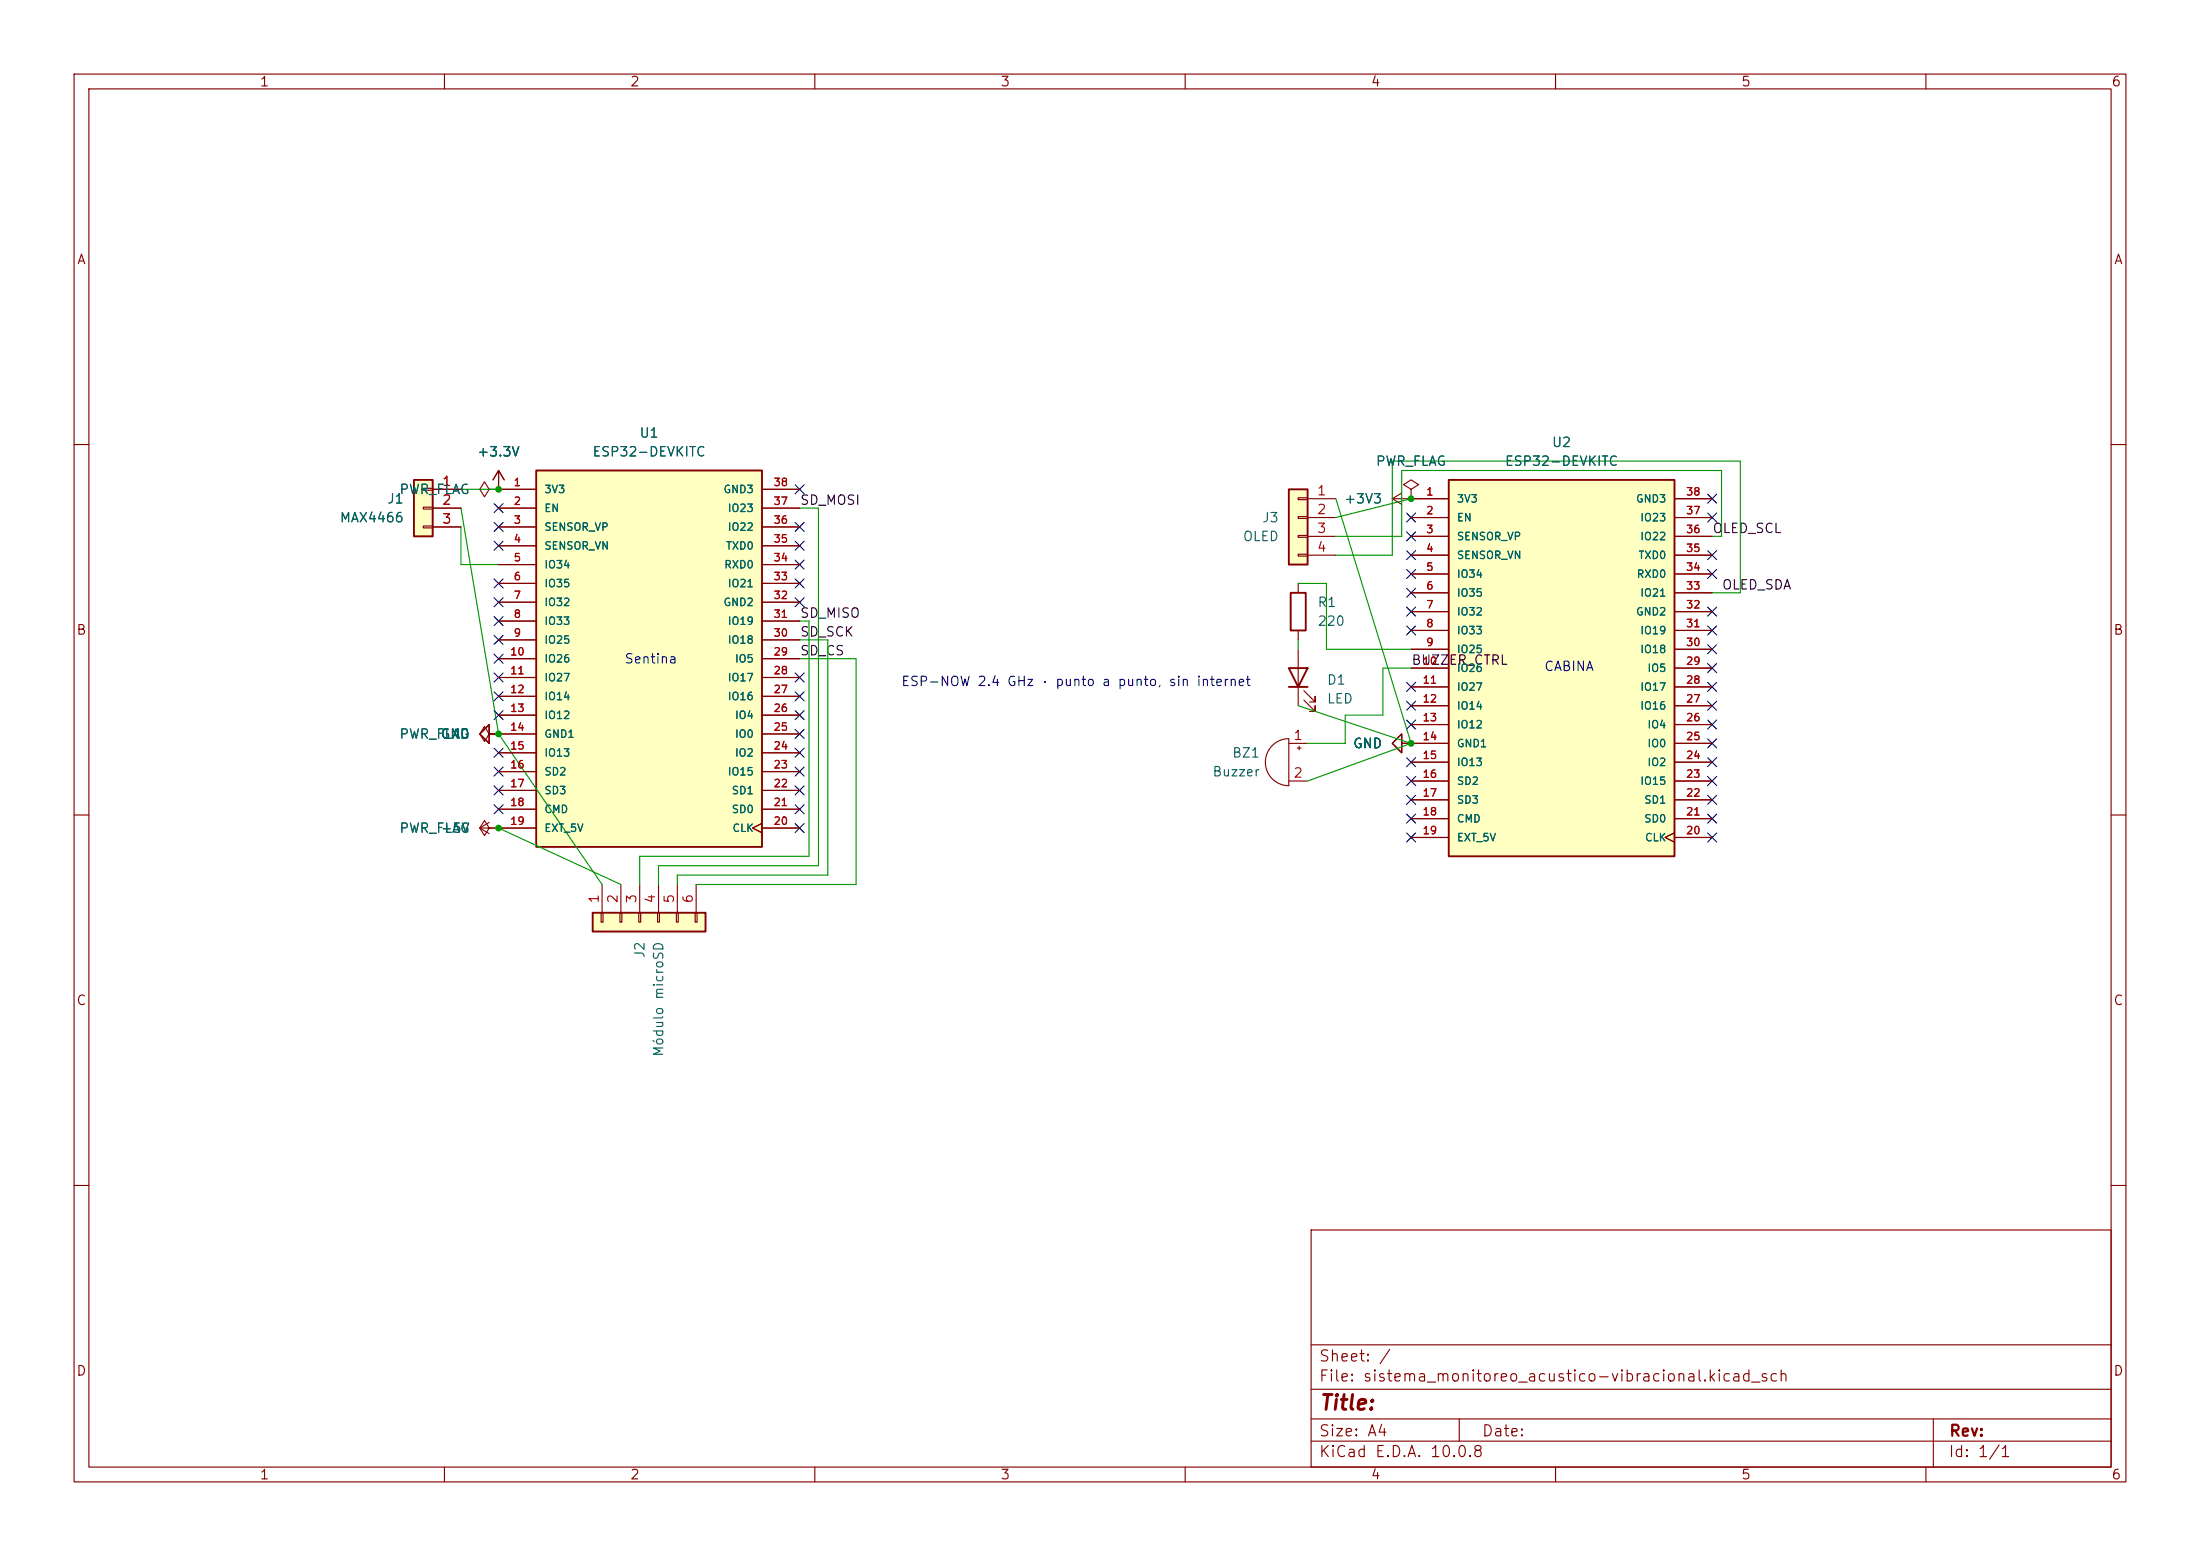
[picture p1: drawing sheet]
<svg xmlns="http://www.w3.org/2000/svg" width="297mm" height="210mm" viewBox="0 0 297 210" stroke-linecap="round" stroke-linejoin="round" font-family="sans-serif">
<g fill="none" stroke="#840000" stroke-width=".15">
<path d="M10 10h277v190h-277zM12 12h273v186h-273zM60 10v2M110 10v2M160 10v2M210 10v2M260 10v2M10 60h2M188 67.3l1.2 .8M188 67.3h2.5M189.2 66.5l-1.2 .8M190.5 67.3h.1"/>
<path d="M285 60h2M66 99.1l-.6-1.1-.6 1.1 .6 1 .6-1h1.3M67.3 99.1h.1M10 110h2M64.8 111.8l1.2 .7M64.8 111.8h2.5M66 111.8l-.6-1.1-.6 1.1 .6 1 .6-1h1.3M66 111l-1.2 .8M67.3 111.8h.1M171.7 100.6a3.2 3.2 0 0 1 2.3-.9v6.3a3.2 3.2 0 0 1-2.9-1.9 3.2 3.2 0 0 1 .6-3.5zM174 100.3h2.5M174 105.4h2.5"/>
<path d="M175.1 101h.5M175.4 100.7v.5M189.2 100.3v-1.2l-1.2 1.2 1.2 1.3v-1.3h1.3M190.5 100.3h.1M285 110h2M10 160h2M177 166h108v32h-108zM285 160h2M60 198v2M110 198v2M160 198v2M177 194.5h108"/>
<path d="M177 191.5h108M177 187.5h108M177 181.5h108M197 191.5v3M210 198v2M260 198v2M261 191.5v6.5"/>
</g>
<path d="M55.9 64.8h2.5v7.6h-2.5z" fill="#ffffc2"/>
<path d="M55.9 64.8h2.5v7.6h-2.5z" fill="none" stroke="#840000" stroke-width=".25"/>
<g fill="none" stroke="#840000" stroke-width=".15">
<path d="M57.1 65.9h1.3v.3h-1.3zM57.1 68.5h1.3v.2h-1.3zM57.1 71h1.3v.2h-1.3zM58.4 66h3.8M58.4 68.6h3.8M58.4 71.1h3.8M66 66l-.6-1-.6 1 .6 1.1 .6-1.1h1.3M67.3 66h.1M67.3 63.5l-.8 1.3M67.3 63.5l.8 1.3M67.3 63.5v2.5M66 99.1v-1.3l-1.2 1.3 1.2 1.2v-1.2h1.3"/>
<path d="M67.3 99.1h.1"/>
</g>
<path d="M195.6 64.8h30.5v50.8h-30.5z" fill="#ffffc2"/>
<path d="M195.6 64.8h30.5v50.8h-30.5z" fill="none" stroke="#840000" stroke-width=".25"/>
<g fill="none" stroke="#840000" stroke-width=".15">
<path d="M190.5 67.3h5.1M190.5 69.9h5.1M190.5 72.4h5.1M190.5 74.9h5.1M190.5 77.5h5.1M226.1 67.3h5M226.1 69.9h5M226.1 72.4h5M226.1 74.9h5M226.1 77.5h5M190.5 80h5.1M190.5 82.6h5.1"/>
<path d="M190.5 85.1h5.1M190.5 87.6h5.1M190.5 90.2h5.1M190.5 92.7h5.1M190.5 95.3h5.1M190.5 97.8h5.1M226.1 80h5M226.1 82.6h5M226.1 85.1h5M226.1 87.6h5M226.1 90.2h5M226.1 92.7h5"/>
<path d="M226.1 95.3h5M226.1 97.8h5M190.5 100.3h5.1M190.5 102.9h5.1M190.5 105.4h5.1M190.5 108h5.1M190.5 110.5h5.1M190.5 113h5.1M226.1 112.4l-1.3 .6 1.3 .7M226.1 100.3h5M226.1 102.9h5M226.1 105.4h5"/>
<path d="M226.1 108h5M226.1 110.5h5M226.1 113h5"/>
</g>
<path d="M174 66h2.5v10.2h-2.5z" fill="#ffffc2"/>
<path d="M174 66h2.5v10.2h-2.5z" fill="none" stroke="#840000" stroke-width=".25"/>
<path d="M175.3 67.2h1.2v.2h-1.2zM175.3 69.7h1.2v.3h-1.2zM175.3 72.3h1.2v.2h-1.2zM175.3 74.8h1.2v.3h-1.2zM176.5 67.3h3.8M176.5 69.9h3.8M176.5 72.4h3.8M176.5 74.9h3.8" fill="none" stroke="#840000" stroke-width=".15"/>
<path d="M72.4 63.5h30.5v50.8h-30.5z" fill="#ffffc2"/>
<path d="M72.4 63.5h30.5v50.8h-30.5z" fill="none" stroke="#840000" stroke-width=".25"/>
<g fill="none" stroke="#840000" stroke-width=".15">
<path d="M67.3 66h5.1M67.3 68.6h5.1M67.3 71.1h5.1M67.3 73.7h5.1M67.3 76.2h5.1M67.3 78.7h5.1M102.9 66h5M102.9 68.6h5M102.9 71.1h5M102.9 73.7h5M102.9 76.2h5M102.9 78.7h5"/>
<path d="M67.3 81.3h5.1M67.3 83.8h5.1M67.3 86.4h5.1M67.3 88.9h5.1M67.3 91.4h5.1M67.3 94h5.1M67.3 96.5h5.1M67.3 99.1h5.1M102.9 81.3h5M102.9 83.8h5M102.9 86.4h5M102.9 88.9h5"/>
<path d="M102.9 91.4h5M102.9 94h5M102.9 96.5h5M102.9 99.1h5M67.3 101.6h5.1M67.3 104.1h5.1M67.3 106.7h5.1M67.3 109.2h5.1M67.3 111.8h5.1M102.9 111.1l-1.3 .7 1.3 .6M102.9 101.6h5M102.9 104.1h5"/>
<path d="M102.9 106.7h5M102.9 109.2h5M102.9 111.8h5"/>
</g>
<path d="M80 123.2h15.2v2.5h-15.2z" fill="#ffffc2"/>
<path d="M174 90.2h2.5l-1.2 2.5zM174 92.7h2.5M174.2 80h2.1v5.1h-2.1zM80 123.2h15.2v2.5h-15.2z" fill="none" stroke="#840000" stroke-width=".25"/>
<g fill="none" stroke="#840000" stroke-width=".15">
<path d="M58.4 66h3.8M58.4 68.6h3.8M58.4 71.1h3.8M67.3 66h.1M67.3 66h5.1M67.3 68.6h5.1M67.3 71.1h5.1M67.3 73.7h5.1M67.3 76.2h5.1M67.3 78.7h5.1M102.9 66h5M102.9 68.6h5"/>
<path d="M102.9 71.1h5M102.9 73.7h5M102.9 76.2h5M102.9 78.7h5M175.3 78.7v1.3M190.5 66l1-.6-1-.6-1 .6 1 .6v1.3M190.5 67.3h.1M190.5 67.3h5.1M190.5 69.9h5.1M190.5 72.4h5.1M190.5 74.9h5.1M190.5 77.5h5.1"/>
<path d="M226.1 67.3h5M226.1 69.9h5M226.1 72.4h5M226.1 74.9h5M226.1 77.5h5M67.3 99.1h.1M67.3 81.3h5.1M67.3 83.8h5.1M67.3 86.4h5.1M67.3 88.9h5.1M67.3 91.4h5.1M67.3 94h5.1"/>
<path d="M67.3 96.5h5.1M67.3 99.1h5.1M102.9 81.3h5M102.9 83.8h5M102.9 86.4h5M102.9 88.9h5M102.9 91.4h5M102.9 94h5M102.9 96.5h5M102.9 99.1h5M175.3 85.1v1.3M175.3 87.6v7.7"/>
<path d="M176 94.5l1.5 1.5v-.7v.7h-.7M176 93.2l1.5 1.5v-.7v.7h-.7M190.5 80h5.1M190.5 82.6h5.1M190.5 85.1h5.1M190.5 87.6h5.1M190.5 90.2h5.1M190.5 92.7h5.1M190.5 95.3h5.1M190.5 97.8h5.1M226.1 80h5M226.1 82.6h5"/>
<path d="M226.1 85.1h5M226.1 87.6h5M226.1 90.2h5M226.1 92.7h5M226.1 95.3h5M226.1 97.8h5M67.3 111.8h.1M67.3 101.6h5.1M67.3 104.1h5.1M67.3 106.7h5.1M67.3 109.2h5.1M67.3 111.8h5.1"/>
<path d="M81.3 119.4v3.8M83.8 119.4v3.8M86.4 119.4v3.8M88.9 119.4v3.8M91.4 119.4v3.8M94 119.4v3.8M102.9 111.1l-1.3 .7 1.3 .6M102.9 101.6h5M102.9 104.1h5M102.9 106.7h5M102.9 109.2h5M102.9 111.8h5"/>
<path d="M190.5 100.3h.1M190.5 100.3h5.1M190.5 102.9h5.1M190.5 105.4h5.1M190.5 108h5.1M190.5 110.5h5.1M190.5 113h5.1M226.1 112.4l-1.3 .6 1.3 .7M226.1 100.3h5M226.1 102.9h5M226.1 105.4h5M226.1 108h5"/>
<path d="M226.1 110.5h5M226.1 113h5M81.2 123.2h.2v1.3h-.2zM83.7 123.2h.2v1.3h-.2zM86.2 123.2h.3v1.3h-.3zM88.8 123.2h.2v1.3h-.2zM91.3 123.2h.3v1.3h-.3zM93.9 123.2h.2v1.3h-.2z"/>
</g>
<g fill="none" stroke="#009600" stroke-width=".15">
<path d="M62.2 66h5.1M62.2 68.6l5.1 30.5 14 20.3M62.2 71.1v5.1h5.1M107.9 68.6h2.6v48.2h-21.6v2.6M175.3 78.7h3.8v8.9h11.4M180.3 72.4h8.9v-8.9h43.2v8.9h-1.3M180.3 74.9h7.7v-12.7h46.9v17.8h-3.8M180.3 67.3l10.2 33M190.5 67.3l-10.2 2.6M107.9 83.8h1.3v31.8h-22.8v3.8M107.9 86.4h3.9v31.7h-20.4v1.3M107.9 88.9h7.7v30.5h-21.6"/>
<path d="M175.3 86.4v1.2M175.3 95.3l15.2 5M190.5 90.2h-3.8v6.3h-5.1v3.8h-5.1M67.3 111.8l16.5 7.6M190.5 100.3l-14 5.1"/>
</g>
<g fill="none" stroke="#000084" stroke-width=".15">
<path d="M66.7 68l1.2 1.2M66.7 70.5l1.2 1.2M66.7 78.1l1.2 1.2M66.7 73.1l1.2 1.2M67.9 68l-1.2 1.2M67.9 70.5l-1.2 1.2M67.9 78.1l-1.2 1.2M67.9 73.1l-1.2 1.2M107.3 73.1l1.3 1.2M107.3 70.5l1.3 1.2M107.3 65.4l1.3 1.2M107.3 78.1l1.3 1.2"/>
<path d="M107.3 75.6l1.3 1.2M108.6 73.1l-1.3 1.2M108.6 70.5l-1.3 1.2M108.6 65.4l-1.3 1.2M108.6 78.1l-1.3 1.2M108.6 75.6l-1.3 1.2M189.9 76.9l1.2 1.2M189.9 74.3l1.2 1.2M189.9 71.8l1.2 1.2M189.9 69.2l1.2 1.3M189.9 79.4l1.2 1.2M191.1 76.9l-1.2 1.2"/>
<path d="M191.1 74.3l-1.2 1.2M191.1 71.8l-1.2 1.2M191.1 69.2l-1.2 1.3M191.1 79.4l-1.2 1.2M230.5 76.9l1.2 1.2M230.5 74.3l1.2 1.2M230.5 66.7l1.2 1.2M230.5 69.2l1.2 1.3M231.7 76.9l-1.2 1.2M231.7 74.3l-1.2 1.2M231.7 66.7l-1.2 1.2M231.7 69.2l-1.2 1.3"/>
<path d="M66.7 93.4l1.2 1.2M66.7 85.8l1.2 1.2M66.7 90.8l1.2 1.2M66.7 88.3l1.2 1.2M66.7 83.2l1.2 1.2M66.7 80.7l1.2 1.2M66.7 95.9l1.2 1.2M67.9 93.4l-1.2 1.2M67.9 85.8l-1.2 1.2M67.9 90.8l-1.2 1.2M67.9 88.3l-1.2 1.2M67.9 83.2l-1.2 1.2"/>
<path d="M67.9 80.7l-1.2 1.2M67.9 95.9l-1.2 1.2M107.3 90.8l1.3 1.2M107.3 93.4l1.3 1.2M107.3 98.5l1.3 1.2M107.3 95.9l1.3 1.2M107.3 80.7l1.3 1.2M108.6 90.8l-1.3 1.2M108.6 93.4l-1.3 1.2M108.6 98.5l-1.3 1.2M108.6 95.9l-1.3 1.2M108.6 80.7l-1.3 1.2"/>
<path d="M189.9 84.5l1.2 1.2M189.9 94.6l1.2 1.3M189.9 92.1l1.2 1.2M189.9 97.2l1.2 1.2M189.9 81.9l1.2 1.3M191.1 84.5l-1.2 1.2M191.1 94.6l-1.2 1.3M191.1 92.1l-1.2 1.2M191.1 97.2l-1.2 1.2M191.1 81.9l-1.2 1.3M230.5 92.1l1.2 1.2M230.5 94.6l1.2 1.3"/>
<path d="M230.5 97.2l1.2 1.2M230.5 89.6l1.2 1.2M230.5 99.7l1.2 1.2M230.5 81.9l1.2 1.3M230.5 84.5l1.2 1.2M230.5 87l1.2 1.2M231.7 92.1l-1.2 1.2M231.7 94.6l-1.2 1.3M231.7 97.2l-1.2 1.2M231.7 89.6l-1.2 1.2M231.7 99.7l-1.2 1.2M231.7 81.9l-1.2 1.3"/>
<path d="M231.7 84.5l-1.2 1.2M231.7 87l-1.2 1.2M66.7 106.1l1.2 1.2M66.7 108.6l1.2 1.2M66.7 101l1.2 1.2M66.7 103.5l1.2 1.2M67.9 106.1l-1.2 1.2M67.9 108.6l-1.2 1.2M67.9 101l-1.2 1.2M67.9 103.5l-1.2 1.2M107.3 103.5l1.3 1.2M107.3 101l1.3 1.2"/>
<path d="M107.3 111.2l1.3 1.2M107.3 108.6l1.3 1.2M107.3 106.1l1.3 1.2M108.6 103.5l-1.3 1.2M108.6 101l-1.3 1.2M108.6 111.2l-1.3 1.2M108.6 108.6l-1.3 1.2M108.6 106.1l-1.3 1.2M189.9 104.8l1.2 1.2M189.9 109.9l1.2 1.2M189.9 107.3l1.2 1.3M189.9 112.4l1.2 1.2"/>
<path d="M189.9 102.3l1.2 1.2M191.1 104.8l-1.2 1.2M191.1 109.9l-1.2 1.2M191.1 107.3l-1.2 1.3M191.1 112.4l-1.2 1.2M191.1 102.3l-1.2 1.2M230.5 112.4l1.2 1.2M230.5 104.8l1.2 1.2M230.5 109.9l1.2 1.2M230.5 107.3l1.2 1.3M230.5 102.3l1.2 1.2M231.7 112.4l-1.2 1.2"/>
<path d="M231.7 104.8l-1.2 1.2M231.7 109.9l-1.2 1.2M231.7 107.3l-1.2 1.3M231.7 102.3l-1.2 1.2"/>
</g>
<g fill="#009600">
<circle cx="67.3" cy="99.1" r=".46"/>
<circle cx="67.3" cy="66" r=".46"/>
<circle cx="67.3" cy="111.8" r=".46"/>
<circle cx="190.5" cy="100.3" r=".46"/>
<circle cx="190.5" cy="67.3" r=".46"/>
</g>
<text font-size="2" fill="#840000" x="178" y="190.8">Title:</text>
<g font-size="1.5" fill="#840000">
<text x="178" y="184.1">Sheet: /</text>
<text x="178" y="186.8">File: sistema_monitoreo_acustico-vibracional.kicad_sch</text>
<text x="178" y="197">KiCad E.D.A. 10.0.8</text>
<text x="178" y="194.2">Size: A4</text>
<text x="200" y="194.2">Date:</text>
<text x="263" y="197">Id: 1/1</text>
<text x="263" y="194.2">Rev:</text>
</g>
<g font-size="1.3" fill="#840000">
<text x="35" y="12">1</text>
<text x="85" y="12">2</text>
<text x="135" y="12">3</text>
<text x="185" y="12">4</text>
<text x="235" y="12">5</text>
<text x="285" y="12">6</text>
<text x="10.3" y="36">A</text>
<text x="285.3" y="36">A</text>
<text x="10.2" y="86">B</text>
<text x="285.2" y="86">B</text>
<text x="10.2" y="136">C</text>
<text x="285.2" y="136">C</text>
<text x="10.2" y="186">D</text>
<text x="285.2" y="186">D</text>
<text x="35" y="200">1</text>
<text x="85" y="200">2</text>
<text x="135" y="200">3</text>
<text x="185" y="200">4</text>
<text x="235" y="200">5</text>
<text x="285" y="200">6</text>
</g>
<g font-size="1.3" fill="#006464">
<text x="86.2" y="59.4">U1</text>
<text x="64.3" y="61.9">+3.3V</text>
<text x="79.9" y="61.9">ESP32-DEVKITC</text>
<text x="185.7" y="63.2">PWR_FLAG</text>
<text x="203.1" y="63.2">ESP32-DEVKITC</text>
<text x="209.4" y="60.7">U2</text>
<text x="45.8" y="70.8">MAX4466</text>
<text x="52.2" y="68.3">J1</text>
<text x="53.8" y="67">PWR_FLAG</text>
<text x="170.3" y="70.8">J3</text>
<text x="181.4" y="68.3">+3V3</text>
<text x="167.7" y="73.4">OLED</text>
<text x="177.8" y="82.2">R1</text>
<text x="177.8" y="84.8">220</text>
<text x="179.1" y="92.7">D1</text>
<text x="179.1" y="95.3">LED</text>
<text x="53.8" y="100">PWR_FLAG</text>
<text x="59.4" y="100">GND</text>
<text x="182.6" y="101.3">GND</text>
<text x="163.6" y="105.1">Buzzer</text>
<text x="166.3" y="102.6">BZ1</text>
<text x="53.8" y="112.7">PWR_FLAG</text>
<text x="59.4" y="112.7">+5V</text>
<text x="87.3" y="129.4" transform="rotate(-90 87.3 129.4)">J2</text>
<text x="89.9" y="142.7" transform="rotate(-90 89.9 142.7)">Módulo microSD</text>
</g>
<g font-size="1.3" fill="#a90000">
<text x="59.6" y="65.9">1</text>
<text x="59.6" y="68.4">2</text>
<text x="59.6" y="71">3</text>
<text x="177.7" y="67.2">1</text>
<text x="177.7" y="69.7">2</text>
<text x="177.7" y="72.3">3</text>
<text x="177.7" y="74.8">4</text>
<text x="174.5" y="100.2">1</text>
<text x="174.5" y="105.3">2</text>
<text x="81.1" y="122" transform="rotate(-90 81.1 122)">1</text>
<text x="83.7" y="122" transform="rotate(-90 83.7 122)">2</text>
<text x="86.2" y="122" transform="rotate(-90 86.2 122)">3</text>
<text x="88.8" y="122" transform="rotate(-90 88.8 122)">4</text>
<text x="91.3" y="122" transform="rotate(-90 91.3 122)">5</text>
<text x="93.8" y="122" transform="rotate(-90 93.8 122)">6</text>
</g>
<g font-size="1.3" fill="#0f0f0f">
<text x="107.9" y="68.5">SD_MOSI</text>
<text x="231.1" y="72.3">OLED_SCL</text>
<text x="107.9" y="83.7">SD_MISO</text>
<text x="232.4" y="79.9">OLED_SDA</text>
<text x="107.9" y="86.2">SD_SCK</text>
<text x="107.9" y="88.8">SD_CS</text>
<text x="190.5" y="90">BUZZER_CTRL</text>
</g>
<g font-size="1.3" fill="#0000c2">
<text x="84.2" y="89.9">Sentina</text>
<text x="121.6" y="92.9">ESP-NOW 2.4 GHz · punto a punto, sin internet</text>
<text x="208.4" y="90.9">CABINA</text>
</g>
<g font-size="1" fill="#a90000">
<text x="69.3" y="65.9">1</text>
<text x="104.3" y="65.9">38</text>
<text x="69.3" y="68.4">2</text>
<text x="69.3" y="70.9">3</text>
<text x="104.3" y="70.9">36</text>
<text x="104.3" y="68.4">37</text>
<text x="192.5" y="67.1">1</text>
<text x="192.5" y="69.7">2</text>
<text x="227.5" y="69.7">37</text>
<text x="227.5" y="67.1">38</text>
<text x="69.3" y="73.5">4</text>
<text x="69.3" y="76">5</text>
<text x="104.3" y="76">34</text>
<text x="104.3" y="73.5">35</text>
<text x="192.5" y="72.2">3</text>
<text x="192.5" y="74.7">4</text>
<text x="192.5" y="77.3">5</text>
<text x="227.5" y="77.3">34</text>
<text x="227.5" y="74.7">35</text>
<text x="227.5" y="72.2">36</text>
<text x="69.3" y="78.6">6</text>
<text x="69.3" y="81.1">7</text>
<text x="69.3" y="83.6">8</text>
<text x="104.3" y="83.6">31</text>
<text x="104.3" y="81.1">32</text>
<text x="104.3" y="78.6">33</text>
<text x="192.5" y="79.8">6</text>
<text x="192.5" y="82.4">7</text>
<text x="227.5" y="82.4">32</text>
<text x="227.5" y="79.8">33</text>
<text x="68.8" y="88.7">10</text>
<text x="69.3" y="86.2">9</text>
<text x="104.3" y="88.7">29</text>
<text x="104.3" y="86.2">30</text>
<text x="192" y="90">10</text>
<text x="192.5" y="84.9">8</text>
<text x="192.5" y="87.4">9</text>
<text x="227.5" y="90">29</text>
<text x="227.5" y="87.4">30</text>
<text x="227.5" y="84.9">31</text>
<text x="68.8" y="91.3">11</text>
<text x="68.8" y="93.8">12</text>
<text x="104.3" y="93.8">27</text>
<text x="104.3" y="91.3">28</text>
<text x="192" y="92.5">11</text>
<text x="192" y="95.1">12</text>
<text x="227.5" y="95.1">27</text>
<text x="227.5" y="92.5">28</text>
<text x="68.8" y="96.3">13</text>
<text x="68.8" y="98.9">14</text>
<text x="68.8" y="101.4">15</text>
<text x="104.3" y="101.4">24</text>
<text x="104.3" y="98.9">25</text>
<text x="104.3" y="96.3">26</text>
<text x="192" y="97.6">13</text>
<text x="192" y="100.1">14</text>
<text x="227.5" y="100.1">25</text>
<text x="227.5" y="97.6">26</text>
<text x="68.8" y="104">16</text>
<text x="68.8" y="106.5">17</text>
<text x="104.3" y="106.5">22</text>
<text x="104.3" y="104">23</text>
<text x="192" y="102.7">15</text>
<text x="192" y="105.2">16</text>
<text x="192" y="107.8">17</text>
<text x="227.5" y="107.8">22</text>
<text x="227.5" y="105.2">23</text>
<text x="227.5" y="102.7">24</text>
<text x="68.8" y="109">18</text>
<text x="68.8" y="111.6">19</text>
<text x="104.3" y="111.6">20</text>
<text x="104.3" y="109">21</text>
<text x="192" y="110.3">18</text>
<text x="192" y="112.8">19</text>
<text x="227.5" y="112.8">20</text>
<text x="227.5" y="110.3">21</text>
</g>
<g font-size="1" fill="#006464">
<text x="73.4" y="66.8">3V3</text>
<text x="73.4" y="69.3">EN</text>
<text x="73.4" y="71.9">SENSOR_VP</text>
<text x="97.6" y="66.8">GND3</text>
<text x="98.2" y="71.9">IO22</text>
<text x="98.2" y="69.3">IO23</text>
<text x="196.6" y="68.1">3V3</text>
<text x="196.6" y="70.6">EN</text>
<text x="220.8" y="68.1">GND3</text>
<text x="221.4" y="70.6">IO23</text>
<text x="73.4" y="74.4">SENSOR_VN</text>
<text x="73.4" y="77">IO34</text>
<text x="97.7" y="77">RXD0</text>
<text x="97.9" y="74.4">TXD0</text>
<text x="196.6" y="73.2">SENSOR_VP</text>
<text x="196.6" y="75.7">SENSOR_VN</text>
<text x="221.1" y="75.7">TXD0</text>
<text x="221.4" y="73.2">IO22</text>
<text x="73.4" y="79.5">IO35</text>
<text x="73.4" y="82">IO32</text>
<text x="97.6" y="82">GND2</text>
<text x="98.2" y="79.5">IO21</text>
<text x="196.6" y="78.2">IO34</text>
<text x="196.6" y="80.8">IO35</text>
<text x="196.6" y="83.3">IO32</text>
<text x="220.8" y="83.3">GND2</text>
<text x="220.9" y="78.2">RXD0</text>
<text x="221.4" y="80.8">IO21</text>
<text x="73.4" y="84.6">IO33</text>
<text x="73.4" y="87.1">IO25</text>
<text x="73.4" y="89.7">IO26</text>
<text x="98.2" y="87.1">IO18</text>
<text x="98.2" y="84.6">IO19</text>
<text x="99.1" y="89.7">IO5</text>
<text x="196.6" y="85.9">IO33</text>
<text x="196.6" y="88.4">IO25</text>
<text x="221.4" y="88.4">IO18</text>
<text x="221.4" y="85.9">IO19</text>
<text x="73.4" y="92.2">IO27</text>
<text x="73.4" y="94.7">IO14</text>
<text x="98.2" y="94.7">IO16</text>
<text x="98.2" y="92.2">IO17</text>
<text x="196.6" y="90.9">IO26</text>
<text x="196.6" y="93.5">IO27</text>
<text x="221.4" y="93.5">IO17</text>
<text x="222.3" y="90.9">IO5</text>
<text x="73.4" y="97.3">IO12</text>
<text x="73.4" y="99.8">GND1</text>
<text x="99.1" y="99.8">IO0</text>
<text x="99.1" y="97.3">IO4</text>
<text x="196.6" y="96">IO14</text>
<text x="196.6" y="98.6">IO12</text>
<text x="196.6" y="101.1">GND1</text>
<text x="221.4" y="96">IO16</text>
<text x="222.3" y="101.1">IO0</text>
<text x="222.3" y="98.6">IO4</text>
<text x="73.4" y="102.4">IO13</text>
<text x="73.4" y="104.9">SD2</text>
<text x="73.4" y="107.4">SD3</text>
<text x="98.2" y="104.9">IO15</text>
<text x="98.7" y="107.4">SD1</text>
<text x="99.1" y="102.4">IO2</text>
<text x="196.6" y="103.6">IO13</text>
<text x="196.6" y="106.2">SD2</text>
<text x="221.4" y="106.2">IO15</text>
<text x="222.3" y="103.6">IO2</text>
<text x="73.4" y="110">CMD</text>
<text x="73.4" y="112.5">EXT_5V</text>
<text x="98.7" y="110">SD0</text>
<text x="98.8" y="112.5">CLK</text>
<text x="196.6" y="108.7">SD3</text>
<text x="196.6" y="111.3">CMD</text>
<text x="196.6" y="113.8">EXT_5V</text>
<text x="221.9" y="111.3">SD0</text>
<text x="221.9" y="108.7">SD1</text>
<text x="222" y="113.8">CLK</text>
</g>
</svg>
